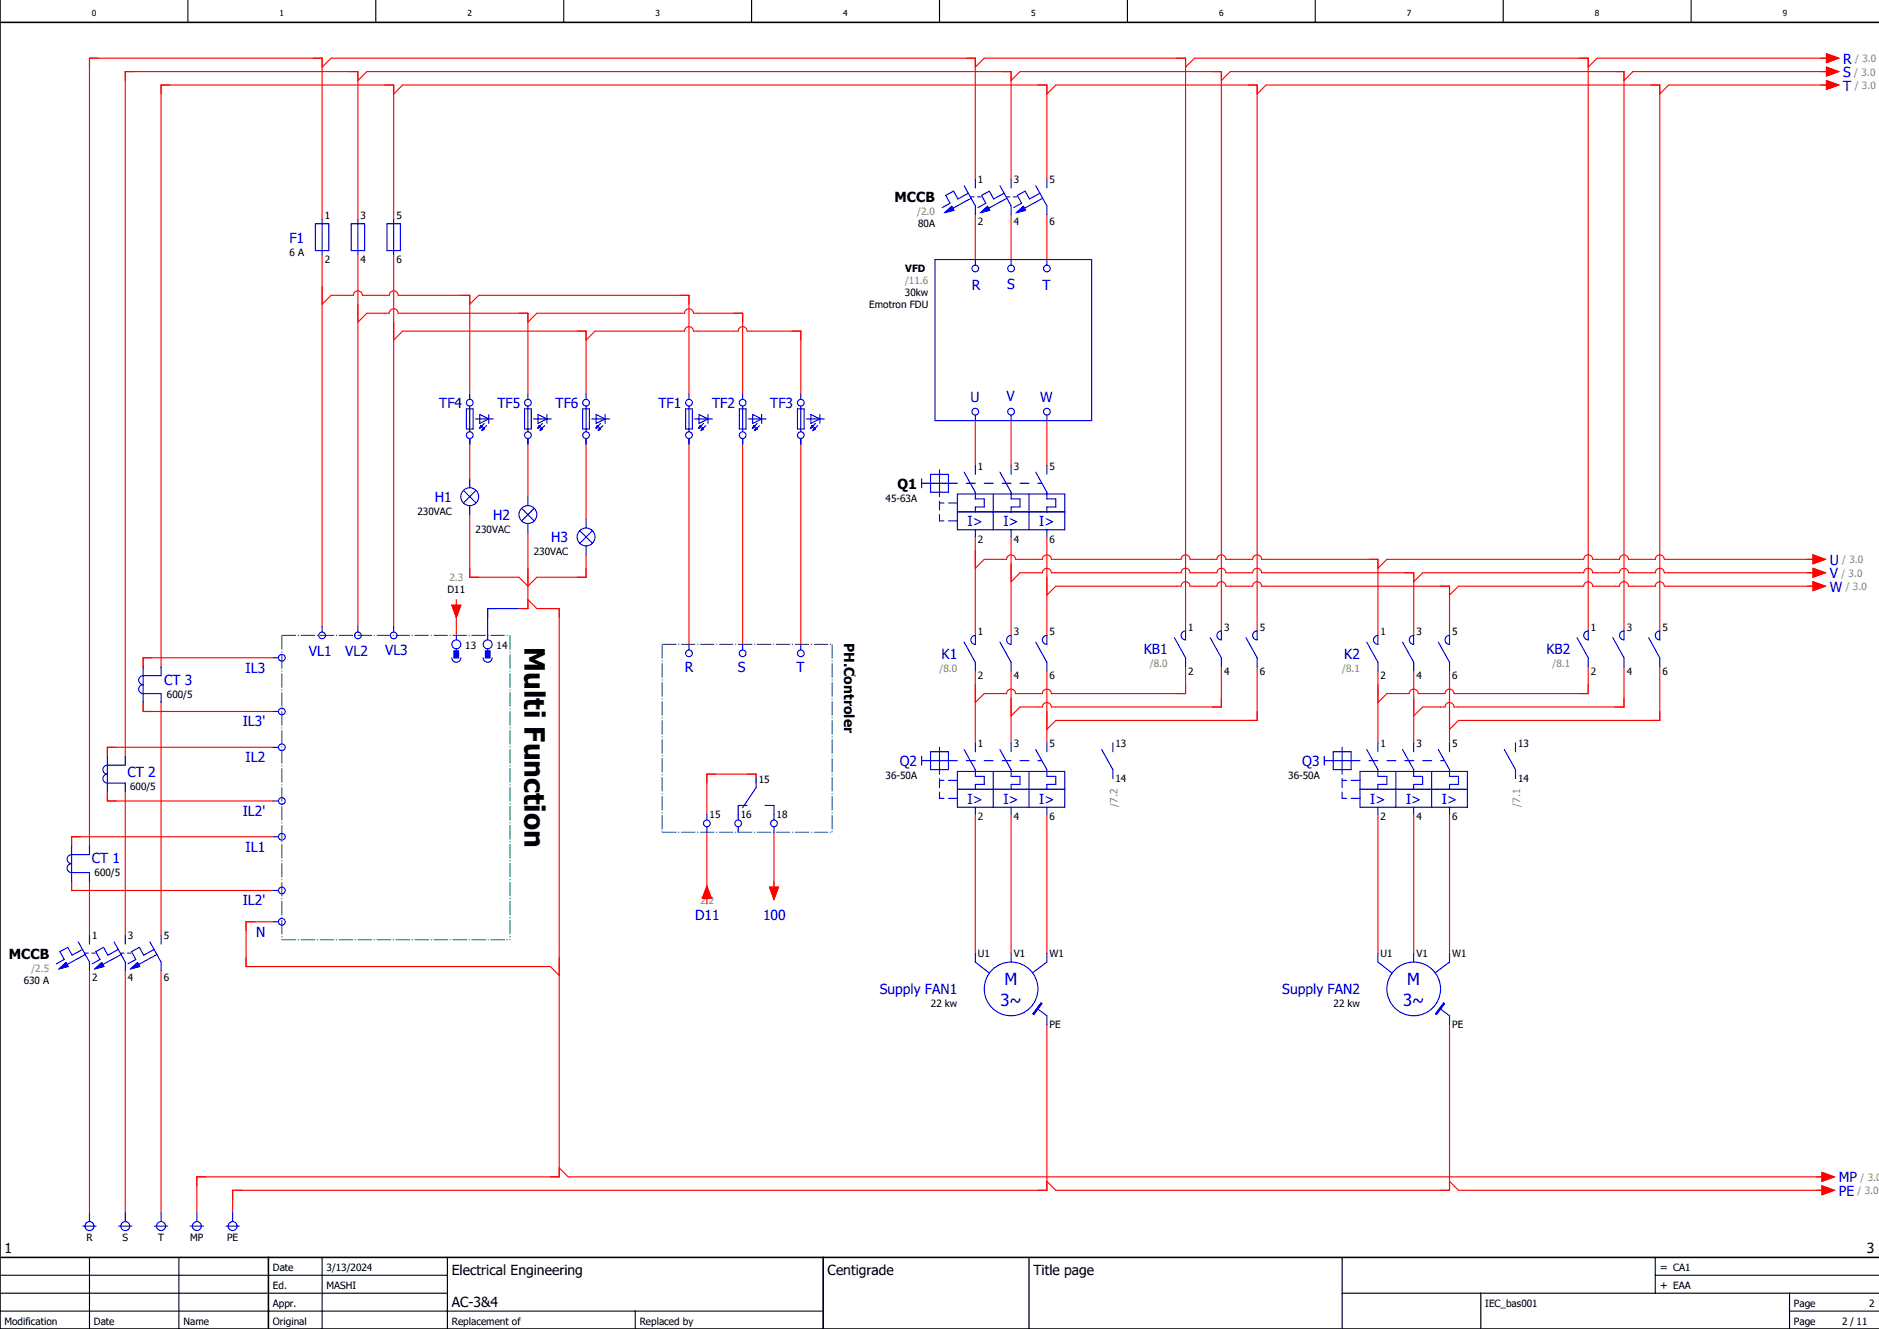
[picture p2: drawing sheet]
<svg xmlns="http://www.w3.org/2000/svg" width="420mm" height="297mm" viewBox="0 0 420 297" stroke-linecap="round" stroke-linejoin="round" font-family="sans-serif">
<g fill="none" stroke="#000" stroke-width=".25">
<path d="M42 0v5M84 0v5M126 0v5M168 0v5M210 0v5M252 0v5M294 0v5M336 0v5M378 0v5M0 293h184M0 289h100M0 285h100"/>
<path d="M20 281v16M40 281v16M72 281v16M100 281v16M142 293v4M230 281v16M300 289h120M300 281v16M331 289v8M370 285h50M370 281v8M400 293h20"/>
<path d="M400 289v8"/>
</g>
<path d="M0 5h420M0 0v297h420M0 281h420M60 281v16M184 281v16" fill="none" stroke="#000" stroke-width=".35"/>
<g fill="none" stroke="#f00" stroke-width=".25">
<path d="M72 15l2-2h144v27M80 18l2-2h144v24M218 15l2-2h45v128M226 18l2-2h45v125M265 15l2-2h88v128M273 18l2-2h88v125M408.2 12l2.8 1-2.8 1zM408.2 15l2.8 1-2.8 1zM408.2 18l2.8 1-2.8 1zM409 13h-52l-2 2M409 16h-44l-2 2M409 19h-36l-2 2"/>
<path d="M88 21l2-2h144v21M234 21l2-2h45v122M281 21l2-2h88v122M72 49v-36h-52v176.3M72 57v83M80 49v-33h-52v153.3M80 57v83M88 49v-30h-52v130.3M88 57v83M218 48v10M226 48v10M234 48v10"/>
<path d="M72 68l2-2h5a1 1 0 0 1 1-1 1 1 0 0 1 1 1h6a1 1 0 0 1 1-1 1 1 0 0 1 1 1h16v22M80 72l2-2h5a1 1 0 0 1 1-1 1 1 0 0 1 1 1h29v18M88 76l2-2h41v14M105 68l2-2h47v22M118 72l2-2h33a1 1 0 0 1 1-1 1 1 0 0 1 1 1h11v18M131 76l2-2h20a1 1 0 0 1 1-1 1 1 0 0 1 1 1h10a1 1 0 0 1 1-1 1 1 0 0 1 1 1h12v14M105 98v9M118 98v13M131 98v18M154 98v46M166 98v46M179 98v46"/>
<path d="M218 94v10M226 94v10M234 94v10M105 115v14h11l2 2 2-2h11v-5M118 119v17h-2M101 135.3h2l-1 2.7zM102 134v1.3M102 137v5M118 134l2 2h5v127h-81v8M218 127l2-2h5a1 1 0 0 1 1-1 1 1 0 0 1 1 1h6a1 1 0 0 1 1-1 1 1 0 0 1 1 1h29a1 1 0 0 1 1-1 1 1 0 0 1 1 1h6a1 1 0 0 1 1-1 1 1 0 0 1 1 1h6a1 1 0 0 1 1-1 1 1 0 0 1 1 1h26v17M218 120v22M226 130l2-2h5a1 1 0 0 1 1-1 1 1 0 0 1 1 1h29a1 1 0 0 1 1-1 1 1 0 0 1 1 1h6a1 1 0 0 1 1-1 1 1 0 0 1 1 1h6a1 1 0 0 1 1-1 1 1 0 0 1 1 1h34v14"/>
<path d="M226 120v22M234 133l2-2h28a1 1 0 0 1 1-1 1 1 0 0 1 1 1h6a1 1 0 0 1 1-1 1 1 0 0 1 1 1h6a1 1 0 0 1 1-1 1 1 0 0 1 1 1h42v11M234 120v22M405.2 124l2.8 1-2.8 1zM405.2 127l2.8 1-2.8 1zM405.2 130l2.8 1-2.8 1zM406 125h-34a1 1 0 0 0-1-1 1 1 0 0 0-1 1h-6a1 1 0 0 0-1-1 1 1 0 0 0-1 1h-6a1 1 0 0 0-1-1 1 1 0 0 0-1 1h-44l-2 2M406 128h-34a1 1 0 0 0-1-1 1 1 0 0 0-1 1h-6a1 1 0 0 0-1-1 1 1 0 0 0-1 1h-6a1 1 0 0 0-1-1 1 1 0 0 0-1 1h-36l-2 2M406 131h-34a1 1 0 0 0-1-1 1 1 0 0 0-1 1h-6a1 1 0 0 0-1-1 1 1 0 0 0-1 1h-6a1 1 0 0 0-1-1 1 1 0 0 0-1 1h-28l-2 2M32 156.8v2.2h29M36 156.8v52.2M61 147h-29v2.3"/>
<path d="M218 150v16M226 150v16M234 150v16M265 149v6h-30a1 1 0 0 0-1-1 1 1 0 0 0-1 1h-6a1 1 0 0 0-1-1 1 1 0 0 0-1 1h-5l-2 2M273 149v9h-38a1 1 0 0 0-1-1 1 1 0 0 0-1 1h-5l-2 2M281 149v12h-45l-2 2M308 150v16M316 150v16M324 150v16M355 149v6h-30a1 1 0 0 0-1-1 1 1 0 0 0-1 1h-6a1 1 0 0 0-1-1 1 1 0 0 0-1 1h-5l-2 2M363 149v9h-38a1 1 0 0 0-1-1 1 1 0 0 0-1 1h-5l-2 2M371 149v12h-45l-2 2"/>
<path d="M24 176.8v2.2h37M28 176.8v32.2M61 167h-37v2.3M169 175v-2h-11v9M16 196.8v2.2h45M20 196.8v12.2M61 187h-45v2.3M158 186v16M158 198l1 2.7h-2zM172 198.3h2l-1 2.7zM173 186v13M218 182v31"/>
<path d="M226 182v31M234 182v31M308 182v31M316 182v31M324 182v31M20 217v54M28 217v54M36 217v54M61 206h-6v10h68l2 2M234 229v37h-182v5M324 229v37h-88l-2-2M125 261l2 2h281"/>
<path d="M324 264l2 2h82M407.3 262l2.7 1-2.7 1zM407.3 265l2.7 1-2.7 1z"/>
</g>
<g fill="none" stroke="#00f" stroke-width=".25">
<path d="M70.5 50h3v6h-3zM72 49v8M78.5 50h3v6h-3zM80 49v8M86.5 50h3v6h-3zM88 49v8M209 58h35v36h-35zM211.2 47.5l1.5-1.4 .5 .9zM215.5 41.5l2.5 4.5v2M216.4 43.2l-2.3 1.3-1-1.8-1.7 1 1 1.7-1.8 1M217 44h.7M217.1 44.3l-4.1 2.2"/>
<path d="M218 40v2M218 58v1.3M218.5 44h.7M219.2 47.5l1.5-1.4 .5 .9zM223.5 41.5l2.5 4.5v2M224.4 43.2l-2.3 1.3-1-1.8-1.7 1 1 1.7-1.8 1M225 44h.7M225.1 44.3l-4.1 2.2M226 40v2M226 58v1.3M226.5 44h.7M227.2 47.5l1.5-1.4 .5 .9z"/>
<path d="M231.5 41.5l2.5 4.5v2M232.4 43.2l-2.3 1.3-1-1.8-1.7 1 1 1.7-1.8 1M233.1 44.3l-4.1 2.2M234 40v2M234 58v1.3M104.3 91.4h1.5v4.5h-1.5zM105 88v1.2M105 90.7v5.8M105 98v1.3M106.2 93.6h4.1M107.3 95.6h.1M107.3 92.6l1.9 1-1.9 1z"/>
<path d="M107.5 95.1l.2 .3-.4 .2zM107.7 96.1h.1M108 95.6l.2 .3-.5 .2zM108.2 94.6l-.9 1M108.8 95.1l-1.1 1M109.2 92.6v2M117.2 91.4h1.5v4.5h-1.5zM118 88v1.2M118 90.7v5.8M118 98v1.3M119.2 93.6h4M120.2 95.6h.1"/>
<path d="M120.2 92.6l2 1-2 1zM120.5 95.1l.2 .3-.5 .2zM120.7 96.1h.1M121 95.6l.3 .3-.6 .2zM121.3 94.6l-1.1 1M121.7 95.1l-1 1M122.2 92.6v2M130.3 91.4h1.5v4.5h-1.5zM131 88v1.2M131 90.7v5.8M131 98v1.3M132.3 93.6h3.9"/>
<path d="M133.3 95.6h.1M133.3 92.6l2 1-2 1zM133.5 95.1l.3 .3-.5 .2zM133.8 96.1h.1M134 95.6l.2 .3-.4 .2zM134.2 94.6l-.9 1M134.8 95.1l-1 1M135.3 92.6v2M153.2 91.4h1.5v4.5h-1.5zM154 88v1.2M154 90.7v5.8M154 98v1.3"/>
<path d="M155.3 93.6h3.9M156.2 95.6h.1M156.2 92.6l2.1 1-2.1 1zM156.5 95.1l.3 .3-.6 .2zM156.8 96.1h.1M157 95.6l.2 .3-.4 .2zM157.2 94.6l-1 1M157.7 95.1l-.9 1M158.3 92.6v2M165.2 91.4h1.5v4.5h-1.5zM166 88v1.2M166 90.7v5.8"/>
<path d="M166 98v1.3M167.3 93.6h3.9M168.2 95.6h.1M168.2 92.6l2 1-2 1zM168.5 95.1l.2 .3-.5 .2zM168.7 96.1h.1M169 95.6l.3 .3-.6 .2zM169.3 94.6l-1.1 1M169.7 95.1l-1 1M170.2 92.6v2M178.3 91.4h1.5v4.5h-1.5zM179 88v1.2"/>
<path d="M179 90.7v5.8M179 98v1.3M180.3 93.6h4M181.3 95.6h.1M181.3 92.6l2 1-2 1zM181.5 95.1l.3 .3-.5 .2zM181.8 96.1h.1M182 95.6l.2 .3-.4 .2zM182.2 94.6l-.9 1M182.7 95.1l-.9 1M183.3 92.6v2M218 92.8v1.2"/>
<path d="M226 92.8v1.2M234 92.8v1.2M103.6 109.6l2.8 2.8M105 107v2M105 113v2M106.4 109.6l-2.8 2.8M116.6 113.6l2.8 2.8M118 111v2M118 117v2M119.4 113.6l-2.8 2.8M129.6 118.6l2.8 2.8M131 116v2"/>
<path d="M132.4 118.6l-2.8 2.8M206 108h8M206 107v2M208 106h4v4h-4zM210 112.4h1M210 115v1.4h1M210 105v6M210 112v2M212 112.4h2M212 116.4h2M214 110.4h24v8h-24zM214 114.4h24"/>
<path d="M215.5 105.5l2.5 4.5v1.5h2v1.8h-2v1.1M216 108h2M218 104v2M218 118.4v1.6M220 108h2M222 110.4v8M223.5 105.5l2.5 4.5v1.5h2v1.8h-2v1.1M224 108h2M226 104v2M226 118.4v1.6M228 108h2M230 110.4v8"/>
<path d="M231.5 105.5l2.5 4.5v1.5h2v1.8h-2v1.1M232 108h.9M234 104v2M234 118.4v1.6M118 136h-9v7M131 122v2M32 149v8M36 149v2h-4a1 1 0 0 0-1 1 1 1 0 0 0 1 1 1 1 0 0 0-1 1 1 1 0 0 0 1 1h4v2M61 147h1.3M61 159h1.3M72 140v1.3M80 140v1.3"/>
<path d="M88 140v1.3M101 147a1 1 0 0 0 1 1 1 1 0 0 0 1-1M101.5 145.5h1v1.5h-1zM102 142v1M102 145v.5M108 147a1 1 0 0 0 1 1 1 1 0 0 0 1-1M108.5 145.5h1v1.5h-1zM109 145v.5M154 144v1.2M166 144v1.2M179 144v1.2M215.5 143.5l2.5 4.5"/>
<path d="M217.3 142.3l.7-.3v2a1 1 0 0 1-.9-.6 1 1 0 0 1 .2-1.1zM218 148v2M223.5 143.5l2.5 4.5M225.3 142.3l.7-.3v2a1 1 0 0 1-.9-.6 1 1 0 0 1 .2-1.1zM226 148v2M231.5 143.5l2.5 4.5M233.3 142.3l.7-.3v2a1 1 0 0 1-.9-.6 1 1 0 0 1 .2-1.1zM234 148v2M262.5 142.5l2.5 4.5v2M264.3 141.3l.7-.3v2a1 1 0 0 1-.9-.6 1 1 0 0 1 .2-1.1zM270.5 142.5l2.5 4.5v2M272.3 141.3l.7-.3v2a1 1 0 0 1-.9-.6 1 1 0 0 1 .2-1.1z"/>
<path d="M278.5 142.5l2.5 4.5v2M280.3 141.3l.7-.3v2a1 1 0 0 1-.9-.6 1 1 0 0 1 .2-1.1zM305.5 143.5l2.5 4.5M307.3 142.3l.7-.3v2a1 1 0 0 1-.9-.6 1 1 0 0 1 .2-1.1zM308 148v2M313.5 143.5l2.5 4.5M315.3 142.3l.7-.3v2a1 1 0 0 1-.9-.6 1 1 0 0 1 .2-1.1zM316 148v2M321.5 143.5l2.5 4.5M323.3 142.3l.7-.3v2a1 1 0 0 1-.9-.6 1 1 0 0 1 .2-1.1zM324 148v2M352.5 142.5l2.5 4.5v2"/>
<path d="M354.3 141.3l.7-.3v2a1 1 0 0 1-.9-.6 1 1 0 0 1 .2-1.1zM360.5 142.5l2.5 4.5v2M362.3 141.3l.7-.3v2a1 1 0 0 1-.9-.6 1 1 0 0 1 .2-1.1zM368.5 142.5l2.5 4.5v2M370.3 141.3l.7-.3v2a1 1 0 0 1-.9-.6 1 1 0 0 1 .2-1.1zM24 169v8M28 169v2h-4a1 1 0 0 0-1 1 1 1 0 0 0 1 1 1 1 0 0 0-1 1 1 1 0 0 0 1 1h4v2M61 167h1.3M61 179h1.3M167 180h-2v3.3M169 174v2l-3 4.5M171 180h2v3.3"/>
<path d="M206 169v2M206 170h8M208 168h4v4h-4zM210 167v6M210 174v2M210 177v1.4h1M210 174.4h1M212 174.4h2M212 178.4h2M214 172.4h24v8h-24zM214 176.4h24M215.5 167.5l2.5 4.5v1.5h2v1.8h-2v1.1"/>
<path d="M216 170h2M218 166v2M220 170h2M222 172.4v8M223.5 167.5l2.5 4.5v1.5h2v1.8h-2v1.1M224 170h2M226 166v2M228 170h2M230 172.4v8M231.5 167.5l2.5 4.5v1.5h2v1.8h-2v1.1M232 170h.9M234 166v2"/>
<path d="M246.2 167.5l2.5 4.5v2M248.7 166v2M296 170h8M296 169v2M298 168h4v4h-4zM300 174.4h1M300 177v1.4h1M300 167v6M300 174v2M302 174.4h2M302 178.4h2M304 172.4h24v8h-24z"/>
<path d="M304 176.4h24M305.5 167.5l2.5 4.5v1.5h2v1.8h-2v1.1M306 170h2M308 166v2M310 170h2M312 172.4v8M313.5 167.5l2.5 4.5v1.5h2v1.8h-2v1.1M314 170h2M316 166v2M318 170h2M320 172.4v8M321.5 167.5l2.5 4.5v1.5h2v1.8h-2v1.1"/>
<path d="M322 170h.9M324 166v2M336.3 167.5l2.4 4.5v2M338.7 166v2M16 189v8M20 189v2h-4a1 1 0 0 0-1 1 1 1 0 0 0 1 1 1 1 0 0 0-1 1 1 1 0 0 0 1 1h4v2M61 187h1.3M61 199h1.3M158 182v1.3M158 184.8v1.2M165 184.8v1.2M173 184.8v1.2"/>
<path d="M218 180.4v1.6M226 180.4v1.6M234 180.4v1.6M308 180.4v1.6M316 180.4v1.6M324 180.4v1.6M13.2 216.5l1.5-1.4 .5 .9zM17.5 210.5l2.5 4.5v2M18.4 212.2l-2.3 1.3-1-1.8-1.7 1 1 1.7-1.8 1M19 213h.8M19.1 213.3l-4.1 2.2M20 209v2"/>
<path d="M20.5 213h.7M21.2 216.5l1.5-1.4 .5 .9zM25.5 210.5l2.5 4.5v2M26.4 212.2l-2.3 1.3-1-1.8-1.7 1 1 1.7-1.8 1M27 213h.7M27.1 213.3l-4.1 2.2M28 209v2M28.5 213h.8M29.2 216.5l1.5-1.4 .5 .9zM33.5 210.5l2.5 4.5v2M34.4 212.2l-2.3 1.3-1-1.8-1.7 1 1 1.7-1.8 1M35.1 213.3l-4.1 2.2"/>
<path d="M36 209v2M61 206h1.3M218 213v2l3.2 2.5M226 213v2M234 213v2l-3.2 2.4M308 213v2l3.2 2.5M316 213v2M324 213v2l-3.2 2.4M231.8 225.4l2.2 1.6v2M232.7 224.1l.2 .2-1.8 2.4-.2-.1zM321.8 225.4l2.2 1.6v2M322.7 224.1l.2 .2-1.8 2.4-.2-.1z"/>
<path d="M18.5 274h3M20 271v2M26.5 274h3M28 271v2M34.5 274h3M36 271v2M42.5 274h3M44 271v2M50.5 274h3M52 271v2"/>
<circle cx="218" cy="60" r=".75"/>
<circle cx="226" cy="60" r=".75"/>
<circle cx="234" cy="60" r=".75"/>
<circle cx="105" cy="97.3" r=".75"/>
<circle cx="105" cy="90" r=".75"/>
<circle cx="118" cy="97.3" r=".75"/>
<circle cx="118" cy="90" r=".75"/>
<circle cx="131" cy="97.3" r=".75"/>
<circle cx="131" cy="90" r=".75"/>
<circle cx="154" cy="97.3" r=".75"/>
<circle cx="154" cy="90" r=".75"/>
<circle cx="166" cy="97.3" r=".75"/>
<circle cx="166" cy="90" r=".75"/>
<circle cx="179" cy="97.3" r=".75"/>
<circle cx="179" cy="90" r=".75"/>
<circle cx="218" cy="92" r=".75"/>
<circle cx="226" cy="92" r=".75"/>
<circle cx="234" cy="92" r=".75"/>
<circle cx="105" cy="111" r="2"/>
<circle cx="118" cy="115" r="2"/>
<circle cx="131" cy="120" r="2"/>
<circle cx="63" cy="159" r=".75"/>
<circle cx="63" cy="147" r=".75"/>
<circle cx="72" cy="142" r=".75"/>
<circle cx="80" cy="142" r=".75"/>
<circle cx="88" cy="142" r=".75"/>
<circle cx="102" cy="144" r="1"/>
<circle cx="109" cy="144" r="1"/>
<circle cx="154" cy="146" r=".75"/>
<circle cx="166" cy="146" r=".75"/>
<circle cx="179" cy="146" r=".75"/>
<circle cx="63" cy="167" r=".75"/>
<circle cx="63" cy="179" r=".75"/>
<circle cx="63" cy="187" r=".75"/>
<circle cx="63" cy="199" r=".75"/>
<circle cx="158" cy="184" r=".75"/>
<circle cx="165" cy="184" r=".75"/>
<circle cx="173" cy="184" r=".75"/>
<circle cx="63" cy="206" r=".75"/>
<circle cx="226" cy="221" r="6"/>
<circle cx="316" cy="221" r="6"/>
<circle cx="20" cy="274" r="1"/>
<circle cx="28" cy="274" r="1"/>
<circle cx="36" cy="274" r="1"/>
<circle cx="44" cy="274" r="1"/>
<circle cx="52" cy="274" r="1"/>
</g>
<g fill="#00f" stroke="#00f" stroke-width=".22">
<path d="M21.2 216.5l1.5-1.4 .5 .9z"/>
<path d="M29.2 216.5l1.5-1.4 .5 .9z"/>
<path d="M13.2 216.5l1.5-1.4 .5 .9z"/>
<path d="M101.5 145.5h1v1.5h-1z"/>
<path d="M108.5 145.5h1v1.5h-1z"/>
<path d="M156.5 95.1l.3 .3-.6 .2z"/>
<path d="M157 95.6l.2 .3-.4 .2z"/>
<path d="M168.5 95.1l.2 .3-.5 .2z"/>
<path d="M169 95.6l.3 .3-.6 .2z"/>
<path d="M181.5 95.1l.3 .3-.5 .2z"/>
<path d="M182 95.6l.2 .3-.4 .2z"/>
<path d="M107.5 95.1l.2 .3-.4 .2z"/>
<path d="M108 95.6l.2 .3-.5 .2z"/>
<path d="M120.5 95.1l.2 .3-.5 .2z"/>
<path d="M121 95.6l.3 .3-.6 .2z"/>
<path d="M133.5 95.1l.3 .3-.5 .2z"/>
<path d="M134 95.6l.2 .3-.4 .2z"/>
<path d="M219.2 47.5l1.5-1.4 .5 .9z"/>
<path d="M227.2 47.5l1.5-1.4 .5 .9z"/>
<path d="M211.2 47.5l1.5-1.4 .5 .9z"/>
<path d="M232.7 224.1l.2 .2-1.8 2.4-.2-.1z"/>
<path d="M322.7 224.1l.2 .2-1.8 2.4-.2-.1z"/>
</g>
<path d="M63 142h51M63 142v68M114 142v68M148 144h38M148 144v42M186 144v42M148 186h38M63 210h51" fill="none" stroke="#007f7f" stroke-width=".25" stroke-dasharray="3.2 .4 .3 .4" stroke-linecap="butt"/>
<g fill="#f00" stroke="#f00" stroke-width=".22">
<path d="M407.3 262l2.7 1-2.7 1z"/>
<path d="M407.3 265l2.7 1-2.7 1z"/>
<path d="M408.2 12l2.8 1-2.8 1z"/>
<path d="M408.2 15l2.8 1-2.8 1z"/>
<path d="M408.2 18l2.8 1-2.8 1z"/>
<path d="M158 198l1 2.7h-2z"/>
<path d="M172 198.3h2l-1 2.7z"/>
<path d="M101 135.3h2l-1 2.7z"/>
<path d="M405.2 124l2.8 1-2.8 1z"/>
<path d="M405.2 127l2.8 1-2.8 1z"/>
<path d="M405.2 130l2.8 1-2.8 1z"/>
</g>
<text font-size="6.2" x="117.2" y="144.7" transform="rotate(90 117.2 144.7)">Multi Function</text>
<g font-size="3.7" fill="#00f">
<text x="224.6" y="220.2">M</text>
<text x="314.6" y="220.2">M</text>
<text x="223.6" y="224.7">3~</text>
<text x="313.6" y="224.7">3~</text>
</g>
<g font-size="3.1" fill="#00f">
<text x="412" y="14.2">R</text>
<text x="412" y="17.2">S</text>
<text x="412" y="20.2">T</text>
<text x="64.7" y="54.2">F1</text>
<text x="217.2" y="64.9">R</text>
<text x="225.1" y="64.6">S</text>
<text x="233" y="64.7">T</text>
<text x="217" y="89.8">U</text>
<text x="225" y="89.7">V</text>
<text x="232.5" y="89.8">W</text>
<text x="98.2" y="91.2">TF4</text>
<text x="111.2" y="91.2">TF5</text>
<text x="124.2" y="91.2">TF6</text>
<text x="147.2" y="91.2">TF1</text>
<text x="159.2" y="91.2">TF2</text>
<text x="172.2" y="91.2">TF3</text>
<text x="97.2" y="112.2">H1</text>
<text x="110.2" y="116.2">H2</text>
<text x="216.3" y="117.6">I&gt;</text>
<text x="224.3" y="117.6">I&gt;</text>
<text x="232.3" y="117.6">I&gt;</text>
<text x="123.2" y="121.2">H3</text>
<text x="409" y="126.2">U</text>
<text x="409" y="129.2">V</text>
<text x="409" y="132.2">W</text>
<text x="69.1" y="146.6">VL1</text>
<text x="77.2" y="146.6">VL2</text>
<text x="86.1" y="146.5">VL3</text>
<text x="210.5" y="147.2">K1</text>
<text x="255.6" y="146.2">KB1</text>
<text x="300.5" y="147.2">K2</text>
<text x="345.7" y="146.2">KB2</text>
<text x="36.7" y="153.2">CT 3</text>
<text x="54.9" y="150.3">IL3</text>
<text x="153.1" y="150.1">R</text>
<text x="165" y="150.2">S</text>
<text x="178" y="150.2">T</text>
<text x="54.2" y="162.3">IL3'</text>
<text x="28.5" y="173.6">CT 2</text>
<text x="54.9" y="170.3">IL2</text>
<text x="201.1" y="171.2">Q2</text>
<text x="291.1" y="171.2">Q3</text>
<text x="216.3" y="179.6">I&gt;</text>
<text x="224.3" y="179.6">I&gt;</text>
<text x="232.3" y="179.6">I&gt;</text>
<text x="306.3" y="179.6">I&gt;</text>
<text x="314.3" y="179.6">I&gt;</text>
<text x="322.3" y="179.6">I&gt;</text>
<text x="54.2" y="182.3">IL2'</text>
<text x="54.9" y="190.3">IL1</text>
<text x="20.5" y="192.8">CT 1</text>
<text x="54.2" y="202.3">IL2'</text>
<text x="57.2" y="209.3">N</text>
<text x="155.4" y="205.5">D11</text>
<text x="170.6" y="205.5">100</text>
<text x="196.6" y="222.2">Supply FAN1</text>
<text x="286.6" y="222.2">Supply FAN2</text>
<text x="411" y="264.2">MP</text>
<text x="411" y="267.2">PE</text>
</g>
<g font-size="3.1">
<text x="200" y="45.2">MCCB</text>
<text x="200.6" y="109.2">Q1</text>
<text x="188.7" y="143.7" transform="rotate(90 188.7 143.7)">PH.Controler</text>
<text x="2" y="214.2">MCCB</text>
<text x="1" y="280">1</text>
<text x="417.3" y="280">3</text>
<text x="101" y="285">Electrical Engineering</text>
<text x="185" y="285">Centigrade</text>
<text x="231" y="285">Title page</text>
<text x="101" y="292">AC-3&amp;4</text>
</g>
<g font-size="2.5">
<text x="371" y="284">= CA1</text>
<text x="371" y="288">+ EAA</text>
</g>
<g font-size="2.2" fill="#7ca552">
<text x="414.5" y="16.9">/ 3.0</text>
<text x="414.7" y="13.9">/ 3.0</text>
<text x="414.6" y="19.9">/ 3.0</text>
<text x="205" y="48.1">/2.0</text>
<text x="202.3" y="63.4">/11.6</text>
<text x="411.8" y="125.9">/ 3.0</text>
<text x="100.4" y="129.8">2.3</text>
<text x="411.6" y="128.9">/ 3.0</text>
<text x="412.5" y="131.9">/ 3.0</text>
<text x="257" y="149.1">/8.0</text>
<text x="347" y="149.1">/8.1</text>
<text x="210" y="150.1">/8.0</text>
<text x="300" y="150.1">/8.1</text>
<text x="249.8" y="180.3" transform="rotate(-90 249.8 180.3)">/7.2</text>
<text x="339.8" y="180.3" transform="rotate(-90 339.8 180.3)">/7.1</text>
<text x="156.5" y="201.9">2.2</text>
<text x="7" y="217.1">/2.5</text>
<text x="415.9" y="263.9">/ 3.0</text>
<text x="415.2" y="266.9">/ 3.0</text>
</g>
<g font-size="2.2">
<text x="218.6" y="40.9">1</text>
<text x="226.6" y="40.9">3</text>
<text x="234.6" y="40.9">5</text>
<text x="72.6" y="48.9">1</text>
<text x="80.6" y="48.9">3</text>
<text x="88.6" y="48.9">5</text>
<text x="205.2" y="50.8">80A</text>
<text x="218.6" y="50.2">2</text>
<text x="226.6" y="50.2">4</text>
<text x="234.6" y="50.2">6</text>
<text x="64.7" y="57.1">6 A</text>
<text x="72.6" y="58.8">2</text>
<text x="80.6" y="58.8">4</text>
<text x="88.6" y="58.8">6</text>
<text x="202.3" y="60.7">VFD</text>
<text x="194.3" y="68.8">Emotron FDU</text>
<text x="202.3" y="66.1">30kw</text>
<text x="218.6" y="104.9">1</text>
<text x="226.6" y="104.9">3</text>
<text x="234.6" y="104.9">5</text>
<text x="198" y="112.1">45-63A</text>
<text x="93.3" y="115.1">230VAC</text>
<text x="106.3" y="119.1">230VAC</text>
<text x="119.3" y="124.1">230VAC</text>
<text x="218.6" y="121.2">2</text>
<text x="226.6" y="121.2">4</text>
<text x="234.6" y="121.2">6</text>
<text x="100" y="132.5">D11</text>
<text x="218.6" y="141.9">1</text>
<text x="226.6" y="141.9">3</text>
<text x="234.6" y="141.9">5</text>
<text x="265.6" y="140.9">1</text>
<text x="273.6" y="140.9">3</text>
<text x="281.6" y="140.9">5</text>
<text x="308.6" y="141.9">1</text>
<text x="316.6" y="141.9">3</text>
<text x="324.6" y="141.9">5</text>
<text x="355.6" y="140.9">1</text>
<text x="363.6" y="140.9">3</text>
<text x="371.6" y="140.9">5</text>
<text x="104" y="145">13</text>
<text x="111" y="145">14</text>
<text x="218.6" y="151.8">2</text>
<text x="226.6" y="151.8">4</text>
<text x="234.6" y="151.8">6</text>
<text x="265.6" y="150.8">2</text>
<text x="273.6" y="150.8">4</text>
<text x="281.6" y="150.8">6</text>
<text x="308.6" y="151.8">2</text>
<text x="316.6" y="151.8">4</text>
<text x="324.6" y="151.8">6</text>
<text x="355.6" y="150.8">2</text>
<text x="363.6" y="150.8">4</text>
<text x="371.6" y="150.8">6</text>
<text x="37.3" y="156">600/5</text>
<text x="218.6" y="166.9">1</text>
<text x="226.6" y="166.9">3</text>
<text x="234.6" y="166.9">5</text>
<text x="249.3" y="166.9">13</text>
<text x="308.6" y="166.9">1</text>
<text x="316.6" y="166.9">3</text>
<text x="324.6" y="166.9">5</text>
<text x="339.3" y="166.9">13</text>
<text x="29.1" y="176.5">600/5</text>
<text x="169.6" y="174.9">15</text>
<text x="198" y="174.1">36-50A</text>
<text x="249.3" y="174.8">14</text>
<text x="288" y="174.1">36-50A</text>
<text x="339.3" y="174.8">14</text>
<text x="158.6" y="182.8">15</text>
<text x="165.6" y="182.8">16</text>
<text x="173.6" y="182.8">18</text>
<text x="218.6" y="183.2">2</text>
<text x="226.6" y="183.2">4</text>
<text x="234.6" y="183.2">6</text>
<text x="308.6" y="183.2">2</text>
<text x="316.6" y="183.2">4</text>
<text x="324.6" y="183.2">6</text>
<text x="21.1" y="195.7">600/5</text>
<text x="20.6" y="209.9">1</text>
<text x="28.6" y="209.9">3</text>
<text x="36.6" y="209.9">5</text>
<text x="218.6" y="213.9">U1</text>
<text x="226.6" y="213.9">V1</text>
<text x="234.6" y="213.9">W1</text>
<text x="308.6" y="213.9">U1</text>
<text x="316.6" y="213.9">V1</text>
<text x="324.6" y="213.9">W1</text>
<text x="5.3" y="219.8">630 A</text>
<text x="20.6" y="219.2">2</text>
<text x="28.6" y="219.2">4</text>
<text x="36.6" y="219.2">6</text>
<text x="208.1" y="225.1">22 kw</text>
<text x="298.1" y="225.1">22 kw</text>
<text x="234.6" y="229.8">PE</text>
<text x="324.6" y="229.8">PE</text>
<text x="19.3" y="277.2">R</text>
<text x="27.4" y="277.2">S</text>
<text x="35.3" y="277.2">T</text>
<text x="42.5" y="277.2">MP</text>
<text x="50.8" y="277.2">PE</text>
<text x="61" y="284">Date</text>
<text x="73" y="284">3/13/2024</text>
<text x="61" y="288">Ed.</text>
<text x="61" y="292">Appr.</text>
<text x="73" y="288">MASHI</text>
<text x="332" y="292">IEC_bas001</text>
<text x="401" y="292">Page</text>
<text x="417.8" y="292">2</text>
<text x="1" y="296">Modification</text>
<text x="21" y="296">Date</text>
<text x="41" y="296">Name</text>
<text x="61" y="296">Original</text>
<text x="101" y="296">Replacement of</text>
<text x="143" y="296">Replaced by</text>
<text x="401" y="296">Page</text>
<text x="411.8" y="296">2 / 11</text>
</g>
<g font-size="1.9">
<text x="20.5" y="3.6">0</text>
<text x="62.5" y="3.6">1</text>
<text x="104.5" y="3.6">2</text>
<text x="146.5" y="3.6">3</text>
<text x="188.5" y="3.6">4</text>
<text x="230.5" y="3.6">5</text>
<text x="272.5" y="3.6">6</text>
<text x="314.5" y="3.6">7</text>
<text x="356.5" y="3.6">8</text>
<text x="398.5" y="3.6">9</text>
</g>
</svg>
